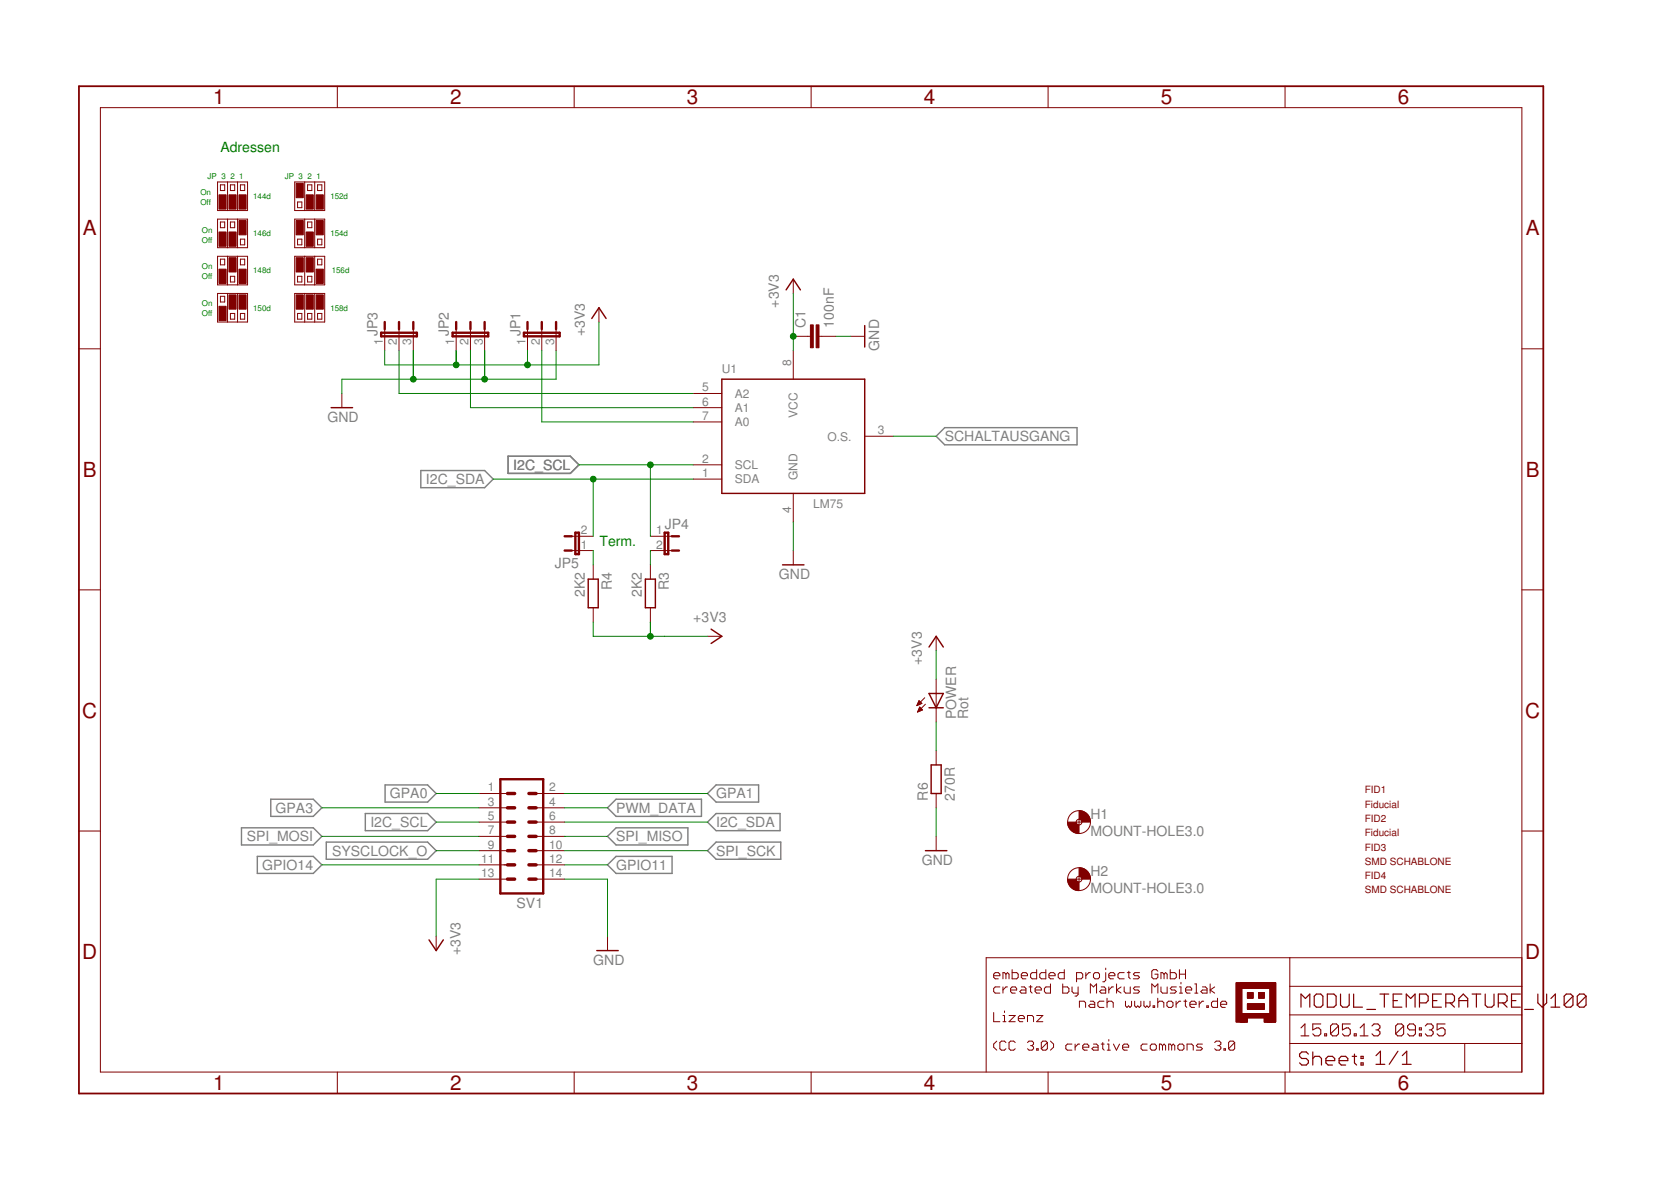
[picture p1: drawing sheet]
<svg xmlns="http://www.w3.org/2000/svg" width="297mm" height="210mm" viewBox="0 0 297 210" stroke-linecap="round" stroke-linejoin="round" font-family="sans-serif">
<g fill="none" stroke="#808080" stroke-width=".25">
<path d="M166.4 77.5l1.5-1.5h23.6v3.1h-23.6zM74.8 83.6h11.3l1.6 1.6-1.6 1.5h-11.3zM90.3 81.1h11.1l1.5 1.5-1.5 1.5h-11.1zM68.5 139.5h7.5l1.5 1.5-1.5 1.6h-7.5zM42.9 147.1h12.8l1.5 1.6-1.5 1.5h-12.8zM45.7 152.2h10l1.5 1.5-1.5 1.5h-10zM48.1 142h7.6l1.5 1.6-1.5 1.5h-7.6zM58 149.7h18l1.5 1.5-1.5 1.5h-18zM64.9 144.6h11.1l1.5 1.5-1.5 1.5h-11.1zM108 153.7l1.5-1.5h10v3h-10zM108 148.7l1.5-1.6h12.8v3.1h-12.8zM108 143.6l1.5-1.6h15.2v3.1h-15.2z"/>
<path d="M125.8 151.2l1.5-1.5h11.5v3h-11.5zM125.8 146.1l1.5-1.5h11.4v3h-11.4zM125.8 141l1.5-1.5h7.6v3.1h-7.6z"/>
</g>
<g fill="none" stroke="#800000" stroke-width=".18">
<path d="M17.8 19.1h252.7v171.4h-252.7zM60 15.3v3.8M102.1 15.3v3.8M144.2 15.3v3.8M186.3 15.3v3.8M228.4 15.3v3.8M38.7 38.9h5.3v5.1h-5.3zM38.7 32.3h5.3v5.1h-5.3zM39.2 32.9h.7v1h-.7zM39.2 39.5h.7v1h-.7zM40.4 32.3v5.1M40.4 38.9v5.1"/>
<path d="M41 32.9h.7v1h-.7zM41 39.5h.7v1h-.7zM42.2 32.3v5.1M42.2 38.9v5.1M42.7 32.9h.8v1h-.8zM52.4 32.3h5.3v5.1h-5.3zM52.4 38.9h5.3v5.1h-5.3zM52.9 35.9h.8v1h-.8zM54.2 32.3v5.1M54.2 38.9v5.1M54.7 32.9h.7v1h-.7zM54.7 39.5h.7v1h-.7z"/>
<path d="M55.9 32.3v5.1M55.9 38.9v5.1M56.5 32.9h.7v1h-.7zM38.7 52.2h5.3v5h-5.3zM38.7 45.6h5.3v5h-5.3zM39.2 46.1h.7v1h-.7zM39.2 52.7h.7v1h-.7zM40.4 45.6v5M40.4 52.2v5M41 49.1h.7v1h-.7zM41 55.7h.7v1h-.7zM42.2 45.6v5"/>
<path d="M42.2 52.2v5M42.7 42.5h.8v1h-.8zM42.7 46.1h.8v1h-.8zM42.7 55.7h.8v1h-.8zM52.4 52.2h5.3v5h-5.3zM52.4 45.6h5.3v5h-5.3zM52.9 42.5h.8v1h-.8zM52.9 49.1h.8v1h-.8zM52.9 55.7h.8v1h-.8zM54.2 45.6v5M54.2 52.2v5M54.7 49.1h.7v1h-.7z"/>
<path d="M54.7 55.7h.7v1h-.7zM55.9 45.6v5M55.9 52.2v5M56.5 42.5h.7v1h-.7zM56.5 46.1h.7v1h-.7zM56.5 55.7h.7v1h-.7zM68.4 58.5v3.8M70.9 58.5v3.8M73.5 58.5v3.8M81.1 58.5v3.8M83.6 58.5v3.8M86.1 58.5v3.8"/>
<path d="M93.8 58.5v3.8M96.3 58.5v3.8M98.8 58.5v3.8M106.5 54.7v2.5M141 49.6v2.6M141 59.8h3.1M145.6 59.8h3M151.2 59.8h2.5M14 62h3.8M60.8 69.9v2.6M123.2 69.9h5.1M123.2 72.5h5.1"/>
<path d="M123.2 75h5.1M141 62.3v5.1M153.7 77.5h5.1M270.5 62h3.8M101.6 95.3h3.9M101.6 97.9h3.9M115.6 95.3h3.8M115.6 97.9h3.8M123.2 82.6h5.1M123.2 85.2h5.1M141 87.7v5.1M141 97.9v2.5"/>
<path d="M14 104.8h3.8M105.5 100.4v2.5M105.5 108v2.6M115.6 100.4v2.5M115.6 108v2.6M125.8 113.1h2.5M166.4 113.1v2.5M270.5 104.8h3.8M163 125.4h.1M163 125.2h.4M163.1 125.1h.6M163.2 125h.7"/>
<path d="M163.2 126.4h.2M163.2 124.9h.5M163.2 126.3h.4M163.3 124.8h.3M163.3 126.2h.6M163.3 126.1h.6M163.3 124.6h.2M163.4 126h.4M163.4 125.8h.3M163.5 125.7h.1M163.5 125.7l.5 .5-.9 .4zM163.9 125l-.5-.5-.4 .9"/>
<path d="M163.9 125l-.9 .4M164.4 124l-1.4 1.4M164.5 125.2l-1.4 1.4M166.4 120.7v7.6M166.4 133.4v2.6M14 147.7h3.8M85.2 153.7h5M85.2 141h5M85.2 143.6h5M85.2 146.1h5M85.2 148.7h5M85.2 151.2h5"/>
<path d="M85.2 156.3h5M95.3 153.7h5.1M95.3 141h5.1M95.3 143.6h5.1M95.3 146.1h5.1M95.3 148.7h5.1M95.3 151.2h5.1M95.3 156.3h5.1M166.4 141v2.6M166.4 148.7v2.5M191.3 146.1h1M191.3 156.3h1"/>
<path d="M191.8 145.6v1M191.8 155.7v1.1M270.5 147.7h3.8M77.5 166.4v2.6M108 166.4v2.6M176.6 173.4h1.1v-.3l-.2-.2h-.6l-.3 .2v.6l.3 .3h.6M176.6 180v1.6h1.1M177.7 175.4h-.8l-.3 .3v.5l.3 .3h.8M178.3 175.4v1.1M178.6 179.7v.3M178.8 173.1l-.2-.2h-.3v1.1M178.8 173.1l.3-.2 .3 .2v.9"/>
<path d="M178.8 173.1v.9M179.1 175.4h-.3l-.5 .6M179.6 176h1.1v-.3l-.2-.3h-.6l-.3 .3v.5l.3 .3h.6M179.9 172.3v1.7h.8l.3-.3v-.6l-.3-.2h-.8M181.5 175.4h.6l.3 .3v.8h-.9l-.2-.3 .2-.2h.9M181.5 173.4h1.1v-.3l-.2-.2h-.6l-.3 .2v.6l.3 .3h.6M182.9 175.4h.6M183.2 175.2v1l.3 .3M184 176h1.1v-.3l-.3-.3h-.5l-.3 .3v.5l.3 .3h.5M184.3 172.3v1.7h-.8l-.3-.3v-.6l.3-.2h.8M185.9 172.3v1.7h-.8l-.3-.3v-.6l.3-.2h.8M186.5 173.4h1.1v-.3l-.3-.2h-.6l-.2 .2v.6l.2 .3h.6"/>
<path d="M186.7 174.9v1.6h-.8l-.2-.3v-.5l.2-.3h.8M188.9 174.9v1.6h.8l.3-.3v-.5l-.3-.3h-.8M189.2 172.3v1.7h-.8l-.3-.3v-.6l.3-.2h.8M190.6 175.4v.8l.2 .3h.8M191.4 174h.8l.3-.3v-.6l-.3-.2h-.8v1.6M191.6 175.4v1.4l-.2 .2h-.3M191.9 179v-1.1h.8l.3 .3v.8M193 172.9v1.1M193.8 177.9h.5l.3 .3v.8h-.8l-.3-.2 .3-.3h.8M193.8 176.5v-1.6l.6 .5 .5-.5v1.6M193.8 172.9h-.3l-.5 .5M194.4 173.1l.2-.2h.6l.3 .2v.6l-.3 .3h-.6l-.2-.3z"/>
<path d="M195.7 175.4h.6l.3 .3v.8h-.9l-.2-.3 .2-.2h.9M196.2 177.9h-.8l-.2 .3v.6l.2 .2h.8M196.6 172.1v.2M196.6 172.9v1.3l-.3 .3h-.3M196.8 178.2l.3-.3h.5l.3 .3v.8M196.8 177.4v1.6M197.1 173.4h1.1v-.3l-.3-.2h-.5l-.3 .2v.6l.3 .3h.5M197.1 175.4v1.1M197.9 175.4h-.2l-.6 .6M198.5 174.9v1.6M199.3 175.4l-.8 .6 .8 .5M199.8 175.4v.8l.3 .3h.8v-1.1"/>
<path d="M199.8 172.9h-.8l-.3 .2v.6l.3 .3h.8M200.1 177.9v.9l.2 .2 .3-.2 .3 .2 .2-.2v-.9M200.4 172.9h.5M200.7 172.6v1.1l.2 .3M201.7 177.9v.9l.3 .2 .2-.2 .3 .2 .3-.2v-.9M202.6 175.4h-.9l-.2 .3 .2 .3h.6l.3 .2-.3 .3h-.8M202.6 172.9h-.9l-.2 .2 .2 .3h.6l.3 .3-.3 .3h-.8M203.3 177.9v.9l.3 .2 .3-.2 .3 .2 .2-.2v-.9M204.7 176.5v-1.6l.6 .5 .5-.5v1.6M205 178.8h.3v.2h-.3zM205.8 178.2l.3-.3h.5l.3 .3v.8M205.8 177.4v1.6"/>
<path d="M205.8 172.6l-.3-.3h-.5l-.3 .3v1.1l.3 .3h.5l.3-.3v-.6h-.5M206.4 175.4v.8l.3 .3h.8v-1.1M206.9 173.1l-.2-.2h-.3v1.1M206.9 173.1l.3-.2 .3 .2v.9M206.9 173.1v.9M207.7 177.9h.5l.3 .3v.6l-.3 .2h-.5l-.3-.2v-.6zM208 172.3v1.7h.8l.3-.3v-.6l-.3-.2h-.8M209.1 177.9v1.1M209.1 175.4h-.8l-.3 .3 .3 .3h.5l.3 .2-.3 .3h-.8M209.7 175.4h.2v1.1M209.7 176.5h.5M209.7 173.1h1"/>
<path d="M209.7 172.3v1.7M209.9 177.9h-.3l-.5 .6M209.9 174.6v.3M210.4 177.9h.6M210.7 177.7v1.1l.3 .2M210.7 172.3v1.7M210.8 176h1v-.3l-.2-.3h-.6l-.2 .3v.5l.2 .3h.6M211.5 178.5h1.1v-.3l-.3-.3h-.5l-.3 .3v.6l.3 .2h.5M212.4 176.5h.5M212.4 174.9h.3v1.6M213.2 177.9v1.1M213.7 175.4h.6l.3 .3v.8h-.9l-.2-.3 .2-.2h.9"/>
<path d="M214 177.9h-.3l-.5 .6M214.5 178.8h.3v.2h-.3zM215.1 174.9v1.6M215.9 175.4l-.8 .6 .8 .5M216.4 177.4v1.6h-.8l-.3-.2v-.6l.3-.3h.8M217 178.5h1.1v-.3l-.3-.3h-.5l-.3 .3v.6l.3 .2h.5M229.3 170.2v20.3M229.3 175.3h41.2M270.5 170.2h-95.2v20.3M60 190.5v3.9M102.1 190.5v3.9M144.2 190.5v3.9"/>
<path d="M177.2 185l-.6 .6v.5l.6 .5M178.3 181.6h.5M178.3 180.5h.3v1.1M178.8 185.3l-.3-.3h-.5l-.3 .3v1.1l.3 .2h.5l.3-.2M179.4 180.5h1.1l-1.1 1.1h1.1M180.5 185.3l-.3-.3h-.6l-.2 .3v1.1l.2 .2h.6l.3-.2M181 181h1.1v-.2l-.3-.3h-.5l-.3 .3v.5l.3 .3h.5M182.6 181.6v-1.1h.9l.2 .3v.8M182.6 185.3l.3-.3h.6l.2 .3v.3l-.2 .2M183.2 185.8h.3M183.5 185.8l.2 .3v.3l-.2 .2h-.6l-.3-.2M184.3 180.5h1.1l-1.1 1.1h1.1"/>
<path d="M184.3 186.4h.3v.2h-.3zM186.2 185.3l-.3-.3h-.5l-.3 .3v1.1M186.2 185.3v1.1l-.3 .2h-.5l-.3-.2M186.2 185.3l-1.1 1.1M186.3 190.5v3.9M186.7 185l.6 .6v.5l-.6 .5M190.5 185.6h-.8l-.2 .2v.6l.2 .2h.8M191.1 185.6v1M191.9 185.6h-.3l-.5 .5M192.5 186.1h1v-.3l-.2-.2h-.6l-.2 .2v.6l.2 .2h.6M194.4 185.6h.5l.3 .2v.8h-.8l-.3-.2 .3-.3h.8M195.7 185.6h.6"/>
<path d="M196 185.3v1.1l.3 .2M196.8 185.6h.3v1M196.8 186.6h.6M197.1 184.8v.2M197.9 185.6l.6 1 .5-1M199.6 186.1h1v-.3l-.2-.2h-.6l-.2 .2v.6l.2 .2h.6M203.9 185.6h-.8l-.3 .2v.6l.3 .2h.8M204.5 185.8l.2-.2h.6l.2 .2v.6l-.2 .2h-.6l-.2-.2zM206.7 185.8l-.3-.2h-.3v1M206.7 185.8v.8M206.7 185.8l.2-.2 .3 .2v.8M208.3 185.8l-.3-.2h-.2v1"/>
<path d="M208.3 185.8v.8M208.3 185.8l.3-.2 .2 .2v.8M209.4 185.8l.3-.2h.5l.3 .2v.6l-.3 .2h-.5l-.3-.2zM211 186.6v-1h.8l.3 .2v.8M213.7 185.6h-.8l-.2 .2 .2 .3h.6l.2 .3-.2 .2h-.8M215.9 185.3l.3-.3h.5l.3 .3v.3l-.3 .2M216.5 185.8h.2M216.7 185.8l.3 .3v.3l-.3 .2h-.5l-.3-.2M217.6 186.4h.2v.2h-.2zM219.5 185.3l-.3-.3h-.5l-.3 .3v1.1M219.5 185.3v1.1l-.3 .2h-.5l-.3-.2M219.5 185.3l-1.1 1.1"/>
<path d="M228.4 190.5v3.9M229.3 185.5h41.2M229.3 180.4h41.2M260.4 185.5v5"/>
<circle cx="191.8" cy="146.1" r="2.03"/>
<circle cx="191.8" cy="156.3" r="2.03"/>
<circle cx="191.8" cy="146.1" r=".51"/>
<circle cx="191.8" cy="156.3" r=".51"/>
</g>
<g fill="#800000" stroke="#800000" stroke-width=".18">
<path d="M38.9 34.6h1.3v2.6h-1.3z"/>
<path d="M40.7 34.6h1.3v2.6h-1.3z"/>
<path d="M42.5 34.6h1.3v2.6h-1.3z"/>
<path d="M42.5 39.2h1.3v2.5h-1.3z"/>
<path d="M40.7 41.2h1.3v2.6h-1.3z"/>
<path d="M38.9 41.2h1.3v2.6h-1.3z"/>
<path d="M38.9 47.8h1.3v2.6h-1.3z"/>
<path d="M40.7 45.8h1.3v2.5h-1.3z"/>
<path d="M42.5 47.8h1.3v2.6h-1.3z"/>
<path d="M42.5 52.4h1.3v2.5h-1.3z"/>
<path d="M40.7 52.4h1.3v2.5h-1.3z"/>
<path d="M38.9 54.4h1.3v2.6h-1.3z"/>
<path d="M52.6 52.4h1.3v2.5h-1.3z"/>
<path d="M54.4 52.4h1.3v2.5h-1.3z"/>
<path d="M56.2 52.4h1.3v2.5h-1.3z"/>
<path d="M56.2 47.8h1.3v2.6h-1.3z"/>
<path d="M54.4 45.8h1.3v2.5h-1.3z"/>
<path d="M52.6 45.8h1.3v2.5h-1.3z"/>
<path d="M52.6 39.2h1.3v2.5h-1.3z"/>
<path d="M54.4 41.2h1.3v2.6h-1.3z"/>
<path d="M56.2 39.2h1.3v2.5h-1.3z"/>
<path d="M56.2 34.6h1.3v2.6h-1.3z"/>
<path d="M54.4 34.6h1.3v2.6h-1.3z"/>
<path d="M52.6 32.6h1.3v2.5h-1.3z"/>
<path d="M145.1 57.7h.5v4.1h-.5z"/>
<path d="M144.1 57.7h.5v4.1h-.5z"/>
<path d="M220.5 174.6h5.5v.8h-5.5z"/>
<path d="M226 174.7h.8v7h-.8z"/>
<path d="M220.5 180.8h.8v.9h-.8z"/>
<path d="M225.2 180.8h.8v.9h-.8z"/>
<path d="M221.7 178.4h3v1h-3z"/>
<path d="M221.7 176.4h1.1v1h-1.1z"/>
<path d="M219.7 174.7h1v7h-1z"/>
<path d="M220.7 174.6h5v1.1h-5z"/>
<path d="M225.7 174.7h1.1v7h-1.1z"/>
<path d="M220.7 180.1h5v.8h-5z"/>
<path d="M220.7 180.7h1v1h-1z"/>
<path d="M224.7 180.7h1v1h-1z"/>
<path d="M223.7 176.4h1v1h-1z"/>
</g>
<g fill="none" stroke="#800000" stroke-width=".21">
<path d="M231.3 179v-2.3l.8 .8 .7-.8v2.3M233.6 177.1l.4-.4h.8l.4 .4v1.5l-.4 .4h-.8l-.4-.4zM235.9 176.7h1.2l.4 .4v1.5l-.4 .4h-1.2zM238.3 176.7v1.9l.4 .4h.8l.3-.4v-1.9M240.6 176.7v2.3h1.6M243 179.4h1.5M245.3 176.7h1.6M246.1 176.7v2.3M247.6 177.8h.8M249.2 176.7h-1.6v2.3h1.6M250 179v-2.3l.8 .8 .7-.8v2.3M252.3 178.2h1.2l.4-.4v-.7l-.4-.4h-1.2v2.3"/>
<path d="M254.7 177.8h.7M256.2 176.7h-1.5v2.3h1.5M257 178.2h1.2l.4-.4v-.7l-.4-.4h-1.2v2.3M257.8 178.2l.8 .8M259.3 177.8h1.6M259.3 179v-1.5l.8-.8 .8 .8v1.5M261.7 176.7h1.5M262.4 176.7v2.3M264 176.7v1.9l.4 .4h.8l.4-.4v-1.9M266.3 178.2h1.2l.4-.4v-.7l-.4-.4h-1.2v2.3M267.1 178.2l.8 .8M268.7 177.8h.8"/>
<path d="M270.3 176.7h-1.6v2.3h1.6M271 179.4h1.6M273.4 176.7v1.5l.8 .8 .7-.8v-1.5M275.7 179h1.6M275.7 177.5l.8-.8v2.3M279.6 177.1l-.4-.4h-.8l-.4 .4v1.5M279.6 177.1v1.5l-.4 .4h-.8l-.4-.4M279.6 177.1l-1.6 1.5M281.9 177.1l-.3-.4h-.8l-.4 .4v1.5M281.9 177.1v1.5l-.3 .4h-.8l-.4-.4M281.9 177.1l-1.5 1.5M232.6 187.3l-.4-.3h-.8l-.4 .3v.4l.4 .4h.8l.4 .4v.4l-.4 .4h-.8l-.4-.4"/>
<path d="M233.4 188.1l.3-.4h.8l.4 .4v1.2M233.4 187v2.3M235.7 188.5h1.6v-.4l-.4-.4h-.8l-.4 .4v.8l.4 .4h.8M238 188.5h1.6v-.4l-.4-.4h-.8l-.4 .4v.8l.4 .4h.8M240.4 187.7h.8M240.8 187.3v1.6l.4 .4M241.9 187.7h.4v.4h-.4zM241.9 188.9h.4v.4h-.4zM244.6 187.6l.8-.8v2.4M244.6 189.2h1.6M248.5 186.8l-1.5 2.4M249.3 189.2h1.5"/>
<path d="M249.3 187.6l.8-.8v2.4"/>
</g>
<g fill="none" stroke="#800000" stroke-width=".19">
<path d="M231.3 182.7l.7-.7v2.1M231.3 184.1h1.4M234.8 182h-1.4v1l.7-.3h.3l.4 .3v.7l-.4 .4h-.7l-.3-.4M235.5 183.7h.3v.4h-.3zM237.9 182.4v1.3l-.3 .4h-.7l-.4-.4M237.9 182.4l-.3-.4h-.7l-.4 .4v1.3M237.9 182.4l-1.4 1.3M240 182h-1.4v1l.7-.3h.4l.3 .3v.7l-.3 .4h-.7l-.4-.4M240.7 183.7h.4v.4h-.4zM241.8 184.1h1.4M241.8 182.7l.7-.7v2.1M243.9 182.4l.3-.4h.7l.4 .4v.3l-.4 .3"/>
<path d="M244.6 183h.3M244.9 183l.4 .4v.3l-.4 .4h-.7l-.3-.4M249.5 182.4v1.3l-.3 .4h-.7l-.4-.4M249.5 182.4l-.3-.4h-.7l-.4 .4v1.3M249.5 182.4l-1.4 1.3M251.6 183h-1.1l-.3-.3v-.3l.3-.4h.7l.4 .4v1.3l-.4 .4h-.7l-.3-.4M252.3 183.7h.4v.4h-.4zM252.3 182.7h.4v.3h-.4zM253.4 182.4l.3-.4h.7l.4 .4v.3l-.4 .3M254.1 183h.3M254.4 183l.4 .4v.3l-.4 .4h-.7l-.3-.4M256.9 182h-1.4v1l.7-.3h.3l.4 .3v.7l-.4 .4h-.7l-.3-.4"/>
</g>
<path d="M14 15.3h260.3v179.1h-260.3z" fill="none" stroke="#800000" stroke-width=".32"/>
<g fill="none" stroke="#800000" stroke-width=".25">
<path d="M105.2 56.6l1.3-1.9 1.2 1.9M139.7 51.5l1.3-1.9 1.3 1.9M153.7 57.9v3.8M58.9 72.5h3.8M128.3 67.4h25.4v20.3h-25.4zM104.6 102.9h1.7v5.1h-1.7zM114.7 102.9h1.8v5.1h-1.8zM126.4 111.8l1.9 1.3-1.9 1.3M139.1 100.4h3.8M165.1 115l1.3-1.9 1.3 1.9M165.1 123.3h2.6l-1.3 2.5zM165.1 125.8h2.6"/>
<path d="M165.5 136h1.8v5h-1.8zM164.5 151.2h3.8M76.3 167l1.2 2 1.3-2M106.1 169h3.8"/>
</g>
<g fill="none" stroke="#800000" stroke-width=".42">
<path d="M67.8 59.1h6.3v.7h-6.3zM68.4 57.2v1.3M70.9 57.2v1.3M73.5 57.2v1.3M80.5 59.1h6.3v.7h-6.3zM81.1 57.2v1.3M83.6 57.2v1.3M86.1 57.2v1.3M93.1 59.1h6.4v.7h-6.4zM93.8 57.2v1.3M96.3 57.2v1.3M98.8 57.2v1.3"/>
<path d="M100.4 95.3h1.2M100.4 97.9h1.2M102.3 94.7h.6v3.8h-.6zM118.2 94.7h.6v3.8h-.6zM119.4 95.3h1.3M119.4 97.9h1.3M88.9 138.5h7.7v20.3h-7.7z"/>
</g>
<g fill="none" stroke="#800000" stroke-width=".61">
<path d="M90.2 151.2h1.3M90.2 148.7h1.3M90.2 146.1h1.3M90.2 143.6h1.3M90.2 141h1.3M90.2 153.7h1.3M90.2 156.3h1.3M94 151.2h1.3M94 148.7h1.3M94 146.1h1.3M94 143.6h1.3M94 141h1.3"/>
<path d="M94 153.7h1.3M94 156.3h1.3"/>
</g>
<g fill="#800000" stroke="#800000" stroke-width=".18">
<path d="M191.8 144.1a2 2 0 0 1 2 2h-1.5l-.1-.3-.4-.2z" fill-rule="evenodd"/>
<path d="M189.8 146.1h1.5l.1 .3 .4 .2v1.5a2.04 2.04 0 0 1-2-2z" fill-rule="evenodd"/>
<path d="M191.8 154.2a2.04 2.04 0 0 1 2 2.1h-1.5l-.1-.3-.4-.3z" fill-rule="evenodd"/>
<path d="M189.8 156.3h1.5l.1 .3 .4 .2v1.5a2 2 0 0 1-2-2z" fill-rule="evenodd"/>
</g>
<g fill="none" stroke="#008000" stroke-width=".18">
<path d="M106.5 57.2v7.7h-38.1v-2.6M141 52.2v10.1M148.6 59.8h2.6M70.9 62.3v7.6h52.3M73.5 62.3v5.1M81.1 62.3v2.6M83.6 62.3v10.2h39.6M86.1 62.3v5.1M93.8 62.3v2.6M96.3 62.3v12.7h26.9M98.8 62.3v5.1h-38v2.5M158.8 77.5h7.6"/>
<path d="M87.7 85.2h35.5M102.9 82.6h20.3M105.5 85.2v10.1M105.5 97.9v2.5M115.6 82.6v12.7M115.6 97.9v2.5M141 92.8v5.1M105.5 110.6v2.5h20.3M115.6 110.6v2.5M166.4 115.6v5.1M166.4 128.3v5.1M57.2 153.7h28"/>
<path d="M57.2 148.7h28M57.2 143.6h28M77.5 151.2h7.7M77.5 146.1h7.7M77.5 141h7.7M85.2 156.3h-7.7v10.1M100.4 156.3h7.6v10.1M100.4 153.7h7.6M100.4 151.2h25.4M100.4 148.7h7.6M100.4 146.1h25.4M100.4 143.6h7.6"/>
<path d="M100.4 141h25.4M166.4 143.6v5.1"/>
</g>
<g fill="#008000" stroke="#008000" stroke-width=".18">
<circle cx="73.5" cy="67.4" r=".51"/>
<circle cx="86.1" cy="67.4" r=".51"/>
<circle cx="141" cy="59.8" r=".51"/>
<circle cx="93.8" cy="64.9" r=".51"/>
<circle cx="81.1" cy="64.9" r=".51"/>
<circle cx="115.6" cy="113.1" r=".51"/>
<circle cx="115.6" cy="82.6" r=".51"/>
<circle cx="105.5" cy="85.2" r=".51"/>
</g>
<g font-size="3.7" fill="#800000">
<text x="37.9" y="18.5">1</text>
<text x="80" y="18.5">2</text>
<text x="122.1" y="18.5">3</text>
<text x="164.2" y="18.5">4</text>
<text x="206.3" y="18.5">5</text>
<text x="248.5" y="18.5">6</text>
<text x="14.7" y="41.9">A</text>
<text x="271.2" y="41.9">A</text>
<text x="14.7" y="84.7">B</text>
<text x="271.2" y="84.7">B</text>
<text x="14.6" y="127.6">C</text>
<text x="271.1" y="127.6">C</text>
<text x="14.6" y="170.4">D</text>
<text x="271.1" y="170.4">D</text>
<text x="37.9" y="193.7">1</text>
<text x="80" y="193.7">2</text>
<text x="122.1" y="193.7">3</text>
<text x="164.2" y="193.7">4</text>
<text x="206.3" y="193.7">5</text>
<text x="248.5" y="193.7">6</text>
</g>
<g font-size="2.5" fill="#008000">
<text x="39.2" y="27">Adressen</text>
<text x="106.6" y="97.1">Term.</text>
</g>
<g font-size="2.5" fill="#808080">
<text x="67.1" y="59.8" transform="rotate(-90 67.1 59.8)">JP3</text>
<text x="79.8" y="59.8" transform="rotate(-90 79.8 59.8)">JP2</text>
<text x="92.5" y="59.8" transform="rotate(-90 92.5 59.8)">JP1</text>
<text x="103.9" y="59.8" transform="rotate(-90 103.9 59.8)">+3V3</text>
<text x="138.5" y="54.7" transform="rotate(-90 138.5 54.7)">+3V3</text>
<text x="143.2" y="58.2" transform="rotate(-90 143.2 58.2)">C1</text>
<text x="148.3" y="58.2" transform="rotate(-90 148.3 58.2)">100nF</text>
<text x="156.3" y="62.3" transform="rotate(-90 156.3 62.3)">GND</text>
<text x="58.2" y="75">GND</text>
<text x="91.2" y="83.5">I2C_SCL</text>
<text x="167.9" y="78.4">SCHALTAUSGANG</text>
<text x="75.7" y="86">I2C_SDA</text>
<text x="118.2" y="94">JP4</text>
<text x="98.6" y="100.9">JP5</text>
<text x="103.9" y="106.1" transform="rotate(-90 103.9 106.1)">2K2</text>
<text x="108.7" y="104.9" transform="rotate(-90 108.7 104.9)">R4</text>
<text x="114.1" y="106.1" transform="rotate(-90 114.1 106.1)">2K2</text>
<text x="118.9" y="104.9" transform="rotate(-90 118.9 104.9)">R3</text>
<text x="138.5" y="102.9">GND</text>
<text x="123.2" y="110.6">+3V3</text>
<text x="163.9" y="118.2" transform="rotate(-90 163.9 118.2)">+3V3</text>
<text x="170" y="127.8" transform="rotate(-90 170 127.8)">POWER</text>
<text x="172.1" y="127.8" transform="rotate(-90 172.1 127.8)">Rot</text>
<text x="69.3" y="141.9">GPA0</text>
<text x="127.3" y="141.9">GPA1</text>
<text x="164.9" y="142.3" transform="rotate(-90 164.9 142.3)">R6</text>
<text x="169.7" y="142.3" transform="rotate(-90 169.7 142.3)">270R</text>
<text x="43.9" y="149.5">SPI_MOSI</text>
<text x="49" y="144.5">GPA3</text>
<text x="65.8" y="147">I2C_SCL</text>
<text x="109.5" y="149.5">SPI_MISO</text>
<text x="109.5" y="144.5">PWM_DATA</text>
<text x="127.3" y="147">I2C_SDA</text>
<text x="193.8" y="148.6">MOUNT-HOLE3.0</text>
<text x="193.8" y="145.5">H1</text>
<text x="46.6" y="154.6">GPIO14</text>
<text x="59" y="152.1">SYSCLOCK_O</text>
<text x="109.5" y="154.6">GPIO11</text>
<text x="127.3" y="152.1">SPI_SCK</text>
<text x="163.9" y="153.7">GND</text>
<text x="193.8" y="155.7">H2</text>
<text x="91.8" y="161.3">SV1</text>
<text x="193.8" y="158.7">MOUNT-HOLE3.0</text>
<text x="81.8" y="169.8" transform="rotate(-90 81.8 169.8)">+3V3</text>
<text x="105.5" y="171.5">GND</text>
</g>
<g font-size="2.1" fill="#808080">
<text x="68" y="61.3" transform="rotate(-90 68 61.3)">1</text>
<text x="70.6" y="61.3" transform="rotate(-90 70.6 61.3)">2</text>
<text x="73.1" y="61.3" transform="rotate(-90 73.1 61.3)">3</text>
<text x="80.7" y="61.3" transform="rotate(-90 80.7 61.3)">1</text>
<text x="83.3" y="61.3" transform="rotate(-90 83.3 61.3)">2</text>
<text x="85.8" y="61.3" transform="rotate(-90 85.8 61.3)">3</text>
<text x="93.4" y="61.3" transform="rotate(-90 93.4 61.3)">1</text>
<text x="96" y="61.3" transform="rotate(-90 96 61.3)">2</text>
<text x="98.5" y="61.3" transform="rotate(-90 98.5 61.3)">3</text>
<text x="140.7" y="65" transform="rotate(-90 140.7 65)">8</text>
<text x="124.8" y="69.6">5</text>
<text x="128.3" y="66.4">U1</text>
<text x="130.7" y="70.7">A2</text>
<text x="124.8" y="72.1">6</text>
<text x="124.8" y="74.6">7</text>
<text x="130.7" y="73.2">A1</text>
<text x="130.7" y="75.8">A0</text>
<text x="141.8" y="74.2" transform="rotate(-90 141.8 74.2)">VCC</text>
<text x="156" y="77.2">3</text>
<text x="124.8" y="82.3">2</text>
<text x="130.7" y="83.4">SCL</text>
<text x="147.1" y="78.3">O.S.</text>
<text x="124.8" y="84.8">1</text>
<text x="130.7" y="85.9">SDA</text>
<text x="141.8" y="85.4" transform="rotate(-90 141.8 85.4)">GND</text>
<text x="103.3" y="95">2</text>
<text x="116.6" y="95">1</text>
<text x="140.7" y="91.2" transform="rotate(-90 140.7 91.2)">4</text>
<text x="144.6" y="90.2">LM75</text>
<text x="103.3" y="97.5">1</text>
<text x="116.6" y="97.5">2</text>
<text x="86.7" y="140.7">1</text>
<text x="86.7" y="143.2">3</text>
<text x="97.6" y="140.7">2</text>
<text x="97.6" y="143.2">4</text>
<text x="86.7" y="145.7">5</text>
<text x="86.7" y="148.3">7</text>
<text x="97.6" y="145.7">6</text>
<text x="97.6" y="148.3">8</text>
<text x="85.5" y="153.4">11</text>
<text x="85.5" y="155.9">13</text>
<text x="86.7" y="150.8">9</text>
<text x="97.6" y="153.4">12</text>
<text x="97.6" y="155.9">14</text>
<text x="97.6" y="150.8">10</text>
</g>
<g font-size="1.8" fill="#800000">
<text x="242.6" y="143.6">Fiducial</text>
<text x="242.6" y="141">FID1</text>
<text x="242.6" y="148.6">Fiducial</text>
<text x="242.6" y="146.1">FID2</text>
<text x="242.6" y="153.7">SMD SCHABLONE</text>
<text x="242.6" y="151.2">FID3</text>
<text x="242.6" y="158.8">SMD SCHABLONE</text>
<text x="242.6" y="156.3">FID4</text>
</g>
<g font-size="1.4" fill="#008000">
<text x="35.6" y="34.6">On</text>
<text x="36.9" y="31.8">JP 3</text>
<text x="41" y="31.8">2</text>
<text x="42.5" y="31.8">1</text>
<text x="45" y="35.4">144d</text>
<text x="50.6" y="31.8">JP 3</text>
<text x="54.7" y="31.8">2</text>
<text x="56.3" y="31.8">1</text>
<text x="58.7" y="35.4">152d</text>
<text x="35.6" y="36.4">Off</text>
<text x="35.9" y="41.5">On</text>
<text x="45" y="42">146d</text>
<text x="58.7" y="42">154d</text>
<text x="35.9" y="47.8">On</text>
<text x="35.9" y="43.3">Off</text>
<text x="35.9" y="49.6">Off</text>
<text x="45" y="48.6">148d</text>
<text x="59" y="48.6">156d</text>
<text x="35.9" y="54.4">On</text>
<text x="35.9" y="56.2">Off</text>
<text x="45" y="55.2">150d</text>
<text x="58.7" y="55.2">158d</text>
</g>
</svg>
